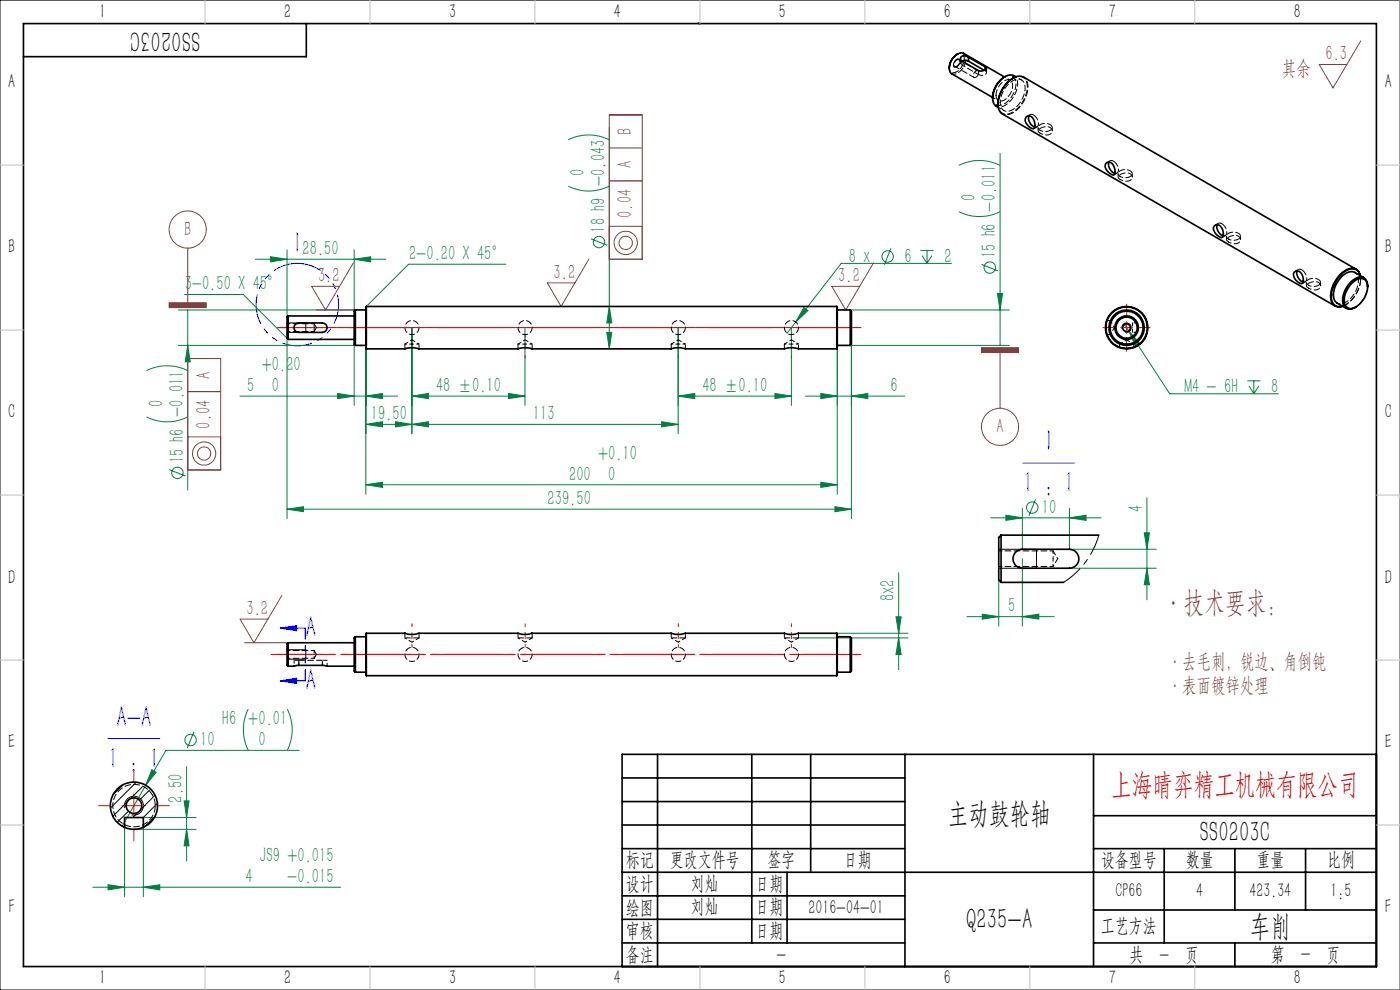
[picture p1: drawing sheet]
<svg xmlns="http://www.w3.org/2000/svg" width="297mm" height="210mm" viewBox="0 0 297 210" stroke-linecap="round" stroke-linejoin="round" font-family="sans-serif">
<g fill="none" stroke="#008040" stroke-width=".21">
<path d="M120.5 39.5a9.8 9.8 0 0 0 8.8 0M120.5 29.7a9.8 9.8 0 0 1 8.8 0M129.3 27.1v46.9M203.4 35.1a9.8 9.8 0 0 1 8.7 0M212.2 32.5v40.8M54.2 55h27.6M57.4 54.5l3.5 .5-3.5 .6zM60.9 53v14.3M75.1 55l3.5-.5v1.1zM75.1 53v13M107.3 56h-20.6l-9 9M125.3 50.7l3.5 1.3"/>
<path d="M189 52.7l-1.4 3.5M195.3 53.1h2.7M195.6 54.2l1.1 1.7M196.7 53.1v2.8M197.7 54.2l-1 1.7M201.9 55.9h-23.4l-11.5 14.8M203.4 44.9a9.8 9.8 0 0 0 8.7 0M208.2 56.1l3.5 1.4M31.1 78.6a9.8 9.8 0 0 1 8.7 0M37.8 65.7h37.6M37.8 73.3h37.6M39.2 62.5h12.4l9.3 9.2v38.3"/>
<path d="M39.8 73.3l.6 3.5h-1.1zM39.8 65.7v38.3M75.1 73v13M77.6 73.9v30.9M87.4 69.5v22.5M111.4 69.5v16.5M128.7 70.5h1.1l-.5 3.5zM129.3 65l.5 3.5h-1.1zM143.9 69.5v22.5M167.9 69.5v16.5M170.5 65.2l.9 .7-2.6 2.4zM177.6 73.9v30.9"/>
<path d="M180.4 65.7h33.7M180.4 73.3h33.7M180.6 73v37M211.6 62.3h1.1l-.5 3.4zM238.5 68.8l1 1.4M239.5 70.2l2.3 2.6-.9 .6zM239.5 70.2l8.6 13.3h23.1M31.1 88.5a9.8 9.8 0 0 0 8.7 0M35.9 99.6l3.5 1.4M50.9 84h33.4M71.6 83.5l3.5 .5-3.5 .6zM77.6 84l3.5-.5v1.1z"/>
<path d="M77.6 90l3.5-.5v1zM83.9 89.5l3.5 .5-3.5 .5zM87.4 90l3.5-.5v1zM87.4 84l3.5-.5v1.1zM87.4 84h24M107.9 83.5l3.5 .5-3.5 .6zM140.4 89.5l3.5 .5-3.5 .5zM143.9 84l3.5-.5v1.1zM143.9 84h24M143.9 90h-66.3M164.4 83.5l3.5 .5-3.5 .6zM170.9 84h21"/>
<path d="M174.1 83.5l3.5 .5-3.5 .6zM180.6 84l3.5-.5v1.1zM264.6 80.8h2.8M265 81.9l1 1.6M266 80.8v2.7M267.1 81.9l-1.1 1.6M60.9 108l3.5-.5v1zM60.9 108h119.7M77.6 102.8l3.5-.5v1.1zM77.6 102.8h100M174.1 102.3l3.5 .5-3.5 .6zM177.1 107.5l3.5 .5-3.5 .5z"/>
<path d="M210.1 109.8h23.5M213.4 109.3l3.5 .5-3.5 .6zM216.9 107.8v8.7M216.9 118.5v14.3M219.7 105.9l-1.4 3.5M226.9 109.8l3.5-.5v1.1zM226.9 107.8v8.7h18.4M242.7 113h1.1l-.5 3.5zM243.3 105.6v21.6M169.4 135.3h23.2M177.5 134.3h15.1M190.1 130.8h1.1l-.6 3.5z"/>
<path d="M190.6 121.5v20.6M190.6 135.3l.6 3.5h-1.1zM205.1 130.8h18.5M208.4 130.3l3.5 .5-3.5 .5zM211.9 123v9.8M216.9 130.8l3.5-.5v1zM226.9 120.5h18.4M243.3 120.5l.5 3.5h-1.1zM41.1 155.2l-1.4 3.5M52.7 150.4a9.8 9.8 0 0 0 0 8.7M61 150.4a9.8 9.8 0 0 1 0 8.7M63.5 159.2h-28.3l-4.3 7.4"/>
<path d="M26.4 175.5v14.7M28.4 175.9h13.2M30.4 173.4h11.2M30.4 175.5v14.7M30.9 166.6l-5 8.7M32.2 163.3l.9 .5-2.2 2.8zM39.1 169.9h1l-.5 3.5zM39.6 175.9l.5 3.5h-1zM39.6 162.6v20M19.7 188.2h52.6M22.9 187.7l3.5 .5-3.5 .6zM30.4 188.2l3.5-.5v1.1z"/>
<circle cx="127.1" cy="51.3" r="1.22"/>
<circle cx="188.3" cy="54.4" r="1.2"/>
<circle cx="210" cy="56.8" r="1.21"/>
<circle cx="37.6" cy="100.3" r="1.22"/>
<circle cx="219" cy="107.7" r="1.22"/>
<circle cx="40.4" cy="157" r="1.22"/>
</g>
<g fill="none" stroke="#804040" stroke-width=".21">
<path d="M288.7 8.7l-5.9 10-2.9-5h5.8M129.3 38.4h6.9M129.3 31.4h6.9M129.3 24.4h6.9v30.6h-6.9zM39.8 52.6v11.6M75 55.8l-5.9 9.9-3-5h5.9M124.9 55l-5.9 10-2.9-5h5.9M129.3 48h6.9M185.3 55.8l-5.9 9.9-2.9-5h5.9M35.9 64.2h7.8v1.1h-7.8zM39.8 76.1h7v23.6h-7zM67.1 65.7h8.3"/>
<path d="M208.2 73.8h7.9v1h-7.9zM212.2 74.8v11.8M39.8 83.1h7M39.8 92.7h7M51.9 136.3h9.2M59.8 126.3l-5.9 10-3-5h5.9"/>
<circle cx="39.8" cy="48.7" r="3.9"/>
<circle cx="132.7" cy="51.5" r="2.47"/>
<circle cx="132.7" cy="51.5" r="1.41"/>
<circle cx="43.3" cy="96.2" r="1.41"/>
<circle cx="43.3" cy="96.2" r="2.47"/>
<circle cx="212.2" cy="90.5" r="3.9"/>
</g>
<path d="M217 98.2h11M59.4 133.2l3.5-.5v1.1zM59.4 133.2h5.4M22.9 156.7h11M59.4 144.4l3.5-.5v1.1zM59.4 144.4h5.4" fill="none" stroke="#00f" stroke-width=".21"/>
<path d="M63.1 55.9a8.7 8.7 0 0 0-7.7 12.8 8.7 8.7 0 0 0 15 .8 8.7 8.7 0 0 0-6.5-13.6h-.8" fill="none" stroke="#00f" stroke-width=".21" stroke-dasharray="6.3 1.3 1.3 1.3 1.3 1.3" stroke-dashoffset="1.1" stroke-linecap="butt"/>
<path d="M0 0h297v210h-297zM202.7 12.8a.57 .57 0 0 1 .8-.2 .57 .57 0 0 1 .1 .9l-.3 .4a.56 .56 0 0 1-.7 .4 .56 .56 0 0 1-.3-.8zM60.9 68.5h4v2h-4M238 69.8a1.01 1.01 0 0 1 .9-1.3 1.01 1.01 0 0 1 1.1 1.1 1.01 1.01 0 0 1-1.3 .9M211.9 116.5h8v4h-8M60.9 137.8h4v2h-4M26.5 171.4a2 2 0 0 1 1.8-2.5 2 2 0 0 1 2.1 2.2 2 2 0 0 1-2.5 1.8" fill="none" stroke="#000" stroke-width=".21"/>
<path d="M59 69.5h121.2" fill="none" stroke="#f00" stroke-width=".21" stroke-dasharray="15.2 1.3 1.3 1.3" stroke-dashoffset="4.1"/>
<path d="M177.5 69.5h.1M180.4 69.5h-2.8M180.4 69.5h2.2" fill="none" stroke="#f00" stroke-width=".21" stroke-dasharray="15.2 1.3 1.3 1.3"/>
<path d="M177.5 69.5h-118.6" fill="none" stroke="#f00" stroke-width=".21" stroke-dasharray="15.2 1.3 1.3 1.3" stroke-dashoffset="5.4"/>
<path d="M87.4 76v-5M111.4 76v-5M143.9 76v-5M167.9 76v-5M87.4 132.3v5M111.4 137.3v-5M143.9 137.3v-5M167.9 137.3v-5" fill="none" stroke="#f00" stroke-width=".21" stroke-dasharray="15.2 1.3 1.3 1.3" stroke-dashoffset="14.6"/>
<path d="M178.5 138.8h-121" fill="none" stroke="#f00" stroke-width=".21" stroke-dasharray="15.2 1.3 1.3 1.3" stroke-dashoffset="4.3"/>
<path d="M58.9 138.8h123.7" fill="none" stroke="#f00" stroke-width=".21" stroke-dasharray="15.2 1.3 1.3 1.3" stroke-dashoffset="2.9"/>
<path d="M64.8 133.2v11.2" fill="none" stroke="#00f" stroke-width=".21" stroke-dasharray="6.3 1.3 1.3 1.3 1.3 1.3" stroke-dashoffset="3.9"/>
<g fill="none" stroke="#000" stroke-width=".35">
<path d="M5 5h287v200h-287zM65 5v7h-60M148.1 4.9l.4 .1M132 165h60M132 175h60M132 170h60M139.5 160v45M159.5 160v40M172 160v25M192 160v45M232 160v45M232 173h60"/>
<path d="M292 160h-160v45M132 185h160M132 180h60M132 190h60M132 195h60M167 185v15M232 180h60M232 193h60M247 180v20M262 180v13M277 180v13M132 200h60"/>
<path d="M232 200h60M262 200v5"/>
</g>
<g fill="none" stroke="#c0c0c0" stroke-width=".21">
<path d="M43.5 0v5M78.5 0v5M113.5 0v5M148.5 0v5M183.5 0v5M218.5 0v5M253.5 0v5M297 0v210M0 35h5M292 35h5M0 70h5M292 70h5"/>
<path d="M0 105h5M292 105h5M0 140h5M292 140h5M0 175h5M292 175h5M43.5 205v5M78.5 205v5M113.5 205v5M148.5 205v5M183.5 205v5M218.5 205v5"/>
<path d="M253.5 205v5"/>
</g>
<path d="M297 105l-.1 .6" fill="none" stroke="#c0c0c0" stroke-width=".35"/>
<path d="M234 69.5h2.5M237.7 69.5h2.5M239 64.5v2.5M239 68.3v2.5M239 72v2.5M241.5 69.5h2.5M20.9 170.9h2.5M25.9 170.9h5M28.4 163.4v2.5M28.4 168.4v5M28.4 175.9v2.5M33.4 170.9h2.5" fill="none" stroke="#f00" stroke-width=".21"/>
<path d="M59.4 133.2l3.5-.5v1.1zM59.4 144.4l3.5-.5v1.1z" fill="#00f"/>
<g fill="#008040">
<path d="M170.5 65.2l-1.7 3.1 2.6-2.4zM32.2 163.3l-1.3 3.3 2.2-2.8zM239.5 70.2l1.4 3.2 .9-.6z"/>
<path d="M174.1 83.5l3.5 .5-3.5 .6zM180.6 84l3.5-.5v1.1zM22.9 187.7l3.5 .5-3.5 .6zM30.4 188.2l3.5-.5v1.1z"/>
<path d="M57.4 54.5l3.5 .5-3.5 .6zM75.1 55l3.5-.5v1.1zM60.9 108l3.5-.5v1zM177.1 107.5l3.5 .5-3.5 .5z"/>
<path d="M143.9 84l3.5-.5v1.1zM164.4 83.5l3.5 .5-3.5 .6z"/>
<path d="M87.4 90l3.5-.5v1zM140.4 89.5l3.5 .5-3.5 .5z"/>
<path d="M213.4 109.3l3.5 .5-3.5 .6zM226.9 109.8l3.5-.5v1.1z"/>
<path d="M77.6 84l3.5-.5v1.1zM71.6 83.5l3.5 .5-3.5 .6zM174.1 102.3l3.5 .5-3.5 .6zM77.6 102.8l3.5-.5v1.1zM83.9 89.5l3.5 .5-3.5 .5zM77.6 90l3.5-.5v1zM107.9 83.5l3.5 .5-3.5 .6zM87.4 84l3.5-.5v1.1zM216.9 130.8l3.5-.5v1zM208.4 130.3l3.5 .5-3.5 .5z"/>
<path d="M190.1 130.8h1.1l-.6 3.5zM190.6 135.3l.6 3.5h-1.1z"/>
<path d="M211.6 62.3h1.1l-.5 3.4zM39.8 73.3l.6 3.5h-1.1zM129.3 65l.5 3.5h-1.1zM128.7 70.5h1.1l-.5 3.5zM39.1 169.9h1l-.5 3.5zM39.6 175.9l.5 3.5h-1zM242.7 113h1.1l-.5 3.5zM243.3 120.5l.5 3.5h-1.1z"/>
</g>
<path d="M208.2 73.8h7.9v1h-7.9zM35.9 64.2h7.8v1.1h-7.8z" fill="#804040"/>
<g fill="none" stroke="#000" stroke-width=".35">
<path d="M201.4 14.5a1.18 1.18 0 0 0 .5 1.2l8.7 5M201.4 14.5a3.5 3.5 0 0 1 2.5-3.3l.5 .1 8.7 5M203.2 11.5a3.5 3.5 0 0 0-1.8 3M204 13l.8-.2 .7 .2M205.5 12.1a.97 .97 0 0 0-1-.3 .97 .97 0 0 0-.7 .8l.2 .3 3.6 2.1a1.4 1.4 0 0 0 1.7-.6l-.3-.2M205.5 12.1l3.5 2.1M205.5 13l3.3 1.9M205.5 12.1v.9M209 14.2v.6M213.2 16.3a5.3 5.3 0 0 0-2.6 4.5M214.9 16.6a7 7 0 0 0-3.2 5.5M215.5 16.3a2.25 2.25 0 0 0-3.1 .6l-.8 1-.6 1.1-.4 1.8"/>
<path d="M210.6 20.8a1.88 1.88 0 0 0 1.2 2M211.7 22.1a2.33 2.33 0 0 0 .9 2.1l70.6 40.7M211.7 22.1a6.7 6.7 0 0 1 4-5.8l.4-.2 1 .3 70.6 40.7M217.6 24.9a1.08 1.08 0 0 1 1.2-.2 1.08 1.08 0 0 1 .6 1 1.22 1.22 0 0 1-.2 1.6 2.27 2.27 0 0 1-1.7-2zM218.3 24.6a2.1 2.1 0 0 0 1.3 2.4M234.6 34.7a1.1 1.1 0 0 1 1.2-.2 1.1 1.1 0 0 1 .6 1.1 1.24 1.24 0 0 1-.2 1.5l-.6-.2a1.78 1.78 0 0 1-1-2.2zM235.2 34.4a2.1 2.1 0 0 0 1.3 2.4M257.6 47.9a.94 .94 0 0 1 1.6 .5l.2 .4a1.37 1.37 0 0 1-.2 1.6l-.6-.2a1.78 1.78 0 0 1-1-2.3zM258.2 47.7a2.1 2.1 0 0 0 1.3 2.4M274.6 57.7a1.11 1.11 0 0 1 1.1-.1 1.11 1.11 0 0 1 .7 1 1.35 1.35 0 0 1-.2 1.6l-.6-.2a1.78 1.78 0 0 1-1-2.3zM275.2 57.4a2.05 2.05 0 0 0 1.3 2.5M288.5 58.4a1.76 1.76 0 0 0-2.9-1 6.6 6.6 0 0 0-3.1 6.3 1.66 1.66 0 0 0 2.3 1.2"/>
<path d="M288.6 58.5a1.8 1.8 0 0 0-2.9-1.3 6.5 6.5 0 0 0-3.3 6.7 1.77 1.77 0 0 0 2.4 1.1M289.3 58.9l-1.9-1.1a2.65 2.65 0 0 0-3.1 1.3 4.6 4.6 0 0 0-1.1 4.8l.4 .4 2 1.1M61.1 67l-.2 .3v4.4l.2 .3M61.1 67v5M61.1 72h14M61.1 67h14M62.6 68.9l.8-.4h5a1.01 1.01 0 0 1 1 1 1.01 1.01 0 0 1-1 1h-5a1 1 0 0 1-.9-.6 1 1 0 0 1 .1-1zM75.4 65.7v7.6M75.4 65.7l-.3 .3v7l.3 .3M75.4 73.3h2.2M75.4 65.7h2.2M77.7 65v9"/>
<path d="M77.7 74h8.2a4.5 4.5 0 0 1 3 0h21a4.6 4.6 0 0 1 3 0h29.5a4.6 4.6 0 0 1 3 0h21a4.5 4.5 0 0 1 3 0h8.1M77.7 65h99.8M177.5 65v9M177.6 73.3h2.8M177.6 65.7h2.8M180.4 65.7v7.6M180.4 65.7l.2 .3v7l-.2 .3M286.8 60a2.05 2.05 0 0 1 2.9-.5 4.1 4.1 0 0 1-1 4.8 2.6 2.6 0 0 1-2.7 1.1 2.06 2.06 0 0 1-.7-2.6l.7-1.7zM290.1 60.8a1.68 1.68 0 0 0-.7-1.8 1.68 1.68 0 0 0-2.1 .2 5.2 5.2 0 0 0-2.2 5.7 1.74 1.74 0 0 0 2.6 .2M212.4 113.5l-.5 .5v8a1.33 1.33 0 0 0 .5 1.5M212.4 113.5v10M212.4 113.5h20.7"/>
<path d="M215.4 117.2l.5-.4 1-.3h10a2.01 2.01 0 0 1 2 2 2.01 2.01 0 0 1-2 2h-10a2.01 2.01 0 0 1-1.8-1.1 2.01 2.01 0 0 1 .3-2.2zM61.1 136.3v5M61.1 136.3l-.2 .3v4.5l.2 .2M61.1 136.3h14M75.4 135.1v7.5M75.4 135.1l-.3 .2v7l.3 .3M75.4 135.1h2.2M77.7 134.3v9M77.7 134.3h8.2a4.6 4.6 0 0 0 3 0h21a4.5 4.5 0 0 0 3 0h29.5a4.6 4.6 0 0 0 3 0h21a4.6 4.6 0 0 0 3 0h8.1M177.5 134.3v9M177.6 135.1h2.8M180.4 135.1v7.5"/>
<path d="M180.4 135.1l.2 .2v7l-.2 .3M212.4 123.5h13.2M61.1 141.3h1.3l.8-.2 11.9 .2M75.4 142.6h2.2M77.7 143.3h99.8M177.6 142.6h2.8M26.4 175.5a5 5 0 0 1-1.9-7.7 5 5 0 0 1 7.9 0 5 5 0 0 1-2 7.7M26.4 175.5h.1a5.2 5.2 0 0 0 3.9 0M26.4 175.5v-2.1h4v2.1"/>
<circle cx="239" cy="69.5" r="4.4"/>
<circle cx="239" cy="69.5" r="3.7"/>
<circle cx="239" cy="69.5" r=".82"/>
<circle cx="239" cy="69.5" r="4.5"/>
<circle cx="239" cy="69.5" r="2.49"/>
<circle cx="239" cy="69.5" r="3.5"/>
<circle cx="239" cy="69.5" r="2.24"/>
<circle cx="28.4" cy="170.9" r="1.65"/>
</g>
<g fill="none" stroke="#000" stroke-width=".21" stroke-dasharray="1.3 .6">
<path d="M209 15l-.2-.1M209 14.8v.2M288.7 59.2v-.1M85.9 74l.3-.1M109.9 74l.3-.1M142.4 74l.2-.1M166.4 74l.3-.1M285.5 64.7v-.1M87.4 134.6h-.1M111.4 134.6h-.1M143.9 134.6h-.1M167.9 134.6h-.1"/>
<path d="M68.4 140.1h-5"/>
</g>
<path d="M87.4 73h-1.5M88.9 73h-1.5M111.4 73h-1.5M112.9 73h-1.5M143.9 73h-1.5M145.4 73h-1.5M167.9 73h-1.5M169.4 73h-1.5M223.4 118.5v-1.6M66.6 139.6v-1.6M223.4 120.2v-1.7" fill="none" stroke="#000" stroke-width=".21" stroke-dasharray="1.3 .6" stroke-dashoffset=".8"/>
<g fill="none" stroke="#000" stroke-width=".21" stroke-dasharray="1.3 .6" stroke-dashoffset=".4">
<path d="M203 11.5a1 1 0 0 1 1.2 0 1 1 0 0 1 .4 1.2 3.2 3.2 0 0 1-2.2 2.7 .93 .93 0 0 1-1-1.1M204 12.9v.9M207.6 15v.8M214.8 16.6a1.87 1.87 0 0 1 2.1-.3 1.87 1.87 0 0 1 1 1.8 6.3 6.3 0 0 1-4.2 6.1 1.82 1.82 0 0 1-2-2.2M218.5 24.3l-.6 .4M219.4 27.3l.6-.4M220.2 27v.8M223.2 27.8v-.8M235.5 34.1l-.6 .4M236.4 37.1l.6-.4M237.2 36.8v.8M240.2 37.6v-.8"/>
<path d="M258.5 47.4l-.7 .3M259.3 50.3l.7-.3M260.2 50.1v.7M263.2 50.8v-.7M275.4 57.2l-.6 .3M277.1 59.9v.7M288.7 59.2l-.1-.8M66.6 69.5v-.8M66.6 70.3v-.8M234.8 71h.7M235.5 68h-.7M237.5 73v.7"/>
<path d="M240.5 73.7v-.7M276.3 60.1l.6-.3M280.1 60.6v-.7"/>
</g>
<g fill="none" stroke="#000" stroke-width=".21" stroke-dasharray="1.3 .6" stroke-dashoffset=".7">
<path d="M214.3 17l-1.2-.7M216.7 17l-1.2-.7M210.6 20.6l1.2 .7M211.4 22.5a2.87 2.87 0 0 0 3.3-1.5 4.6 4.6 0 0 0 .9-4.4l-.5-.6M211.8 22.8l1.2 .7M212.2 21.7a5.4 5.4 0 0 1 3.7-4.9 1.63 1.63 0 0 1 1.6 2.2 5.5 5.5 0 0 1-3.5 4.6 1.54 1.54 0 0 1-1.8-1.9M212.7 24.1a3 3 0 0 0 3.5-1.2 6.3 6.3 0 0 0 1.7-5.6l-.7-1M220.7 28.3l-.5-.5a1.83 1.83 0 0 1 2.4-.8 .89 .89 0 0 1 .6 1.1 .89 .89 0 0 1-1.2 .5l-1.3-.3M220.7 27.7a.68 .68 0 0 1-.5-.8 .68 .68 0 0 1 .6-.6 1.67 1.67 0 0 1 2.4 .8 1.86 1.86 0 0 1-2.5 .6M237.6 38.1l-.4-.5a1.83 1.83 0 0 1 2.4-.9 .89 .89 0 0 1 .6 1.2 .89 .89 0 0 1-1.2 .5l-1.4-.3M237.6 37.4a.68 .68 0 0 1-.4-.7 .68 .68 0 0 1 .6-.6 1.67 1.67 0 0 1 2.4 .8 1.86 1.86 0 0 1-2.6 .5M260.6 51.3l-.4-.4a1.83 1.83 0 0 1 2.4-.9 .89 .89 0 0 1 .5 1.1 .89 .89 0 0 1-1.1 .6l-1.4-.4"/>
<path d="M260.6 50.7a.68 .68 0 0 1-.4-.7 .68 .68 0 0 1 .6-.6 1.67 1.67 0 0 1 2.4 .8 1.86 1.86 0 0 1-2.6 .5M287.4 57.8a2.99 2.99 0 0 1 .3 3.8 4.4 4.4 0 0 1-3.4 2.8l-.6-.1M87.4 71a1.5 1.5 0 0 1-1.4-2.1 1.5 1.5 0 0 1 2.5-.4 1.5 1.5 0 0 1-.7 2.4l-.4 .1M111.4 71a1.5 1.5 0 0 1-1.4-2.1 1.5 1.5 0 0 1 2.5-.4 1.5 1.5 0 0 1-.7 2.4l-.4 .1M143.9 71a1.5 1.5 0 0 1-1.4-2.1 1.5 1.5 0 0 1 2.5-.4 1.5 1.5 0 0 1-.7 2.4l-.4 .1M167.9 71a1.5 1.5 0 0 1-1.4-2.1 1.5 1.5 0 0 1 2.5-.4 1.5 1.5 0 0 1-.7 2.4l-.4 .1M277.6 61.1l-.4-.4a1.83 1.83 0 0 1 2.3-.9 .89 .89 0 0 1 .6 1.1 .89 .89 0 0 1-1.1 .6l-1.4-.4M277.6 60.5a.68 .68 0 0 1-.4-.7 .68 .68 0 0 1 .5-.6 1.67 1.67 0 0 1 2.4 .8 1.86 1.86 0 0 1-2.5 .5M290.1 60.6a5.9 5.9 0 0 1-2.6 4.6M87.4 140.3a1.5 1.5 0 0 1-1.4-2.1 1.5 1.5 0 0 1 2.5-.4 1.5 1.5 0 0 1-.7 2.5h-.4M111.4 140.3a1.5 1.5 0 0 1-1.4-2.1 1.5 1.5 0 0 1 2.5-.4 1.5 1.5 0 0 1-.7 2.5h-.4M143.9 140.3a1.5 1.5 0 0 1-1.4-2.1 1.5 1.5 0 0 1 2.5-.4 1.5 1.5 0 0 1-.7 2.5h-.4"/>
<path d="M167.9 140.3a1.5 1.5 0 0 1-1.4-2.1 1.5 1.5 0 0 1 2.5-.4 1.5 1.5 0 0 1-.7 2.5h-.4"/>
</g>
<g fill="none" stroke="#000" stroke-width=".21" stroke-dasharray="1.3 .6" stroke-dashoffset=".5">
<path d="M203 12.7h.4a.95 .95 0 0 1-.8 1.4 .98 .98 0 0 1 .4-1.4M203.8 12.4v1M204 13.8l3.6 2M204.1 12.9a.44 .44 0 0 0-.3 .4 .44 .44 0 0 0 .2 .5M207.1 15h.4a.95 .95 0 0 1-.9 1.4 .98 .98 0 0 1 .5-1.4M209.3 15.4v-.9M66.6 70.3l.5-.8M67.1 69.5l-.5-.8M85.9 73v1M88.9 74v-1M109.9 73v1M112.9 74v-1"/>
<path d="M142.4 73v1M145.4 74v-1M166.4 73v1M169.4 74v-1M241.3 68.5h-1M241.3 70.5h-1M66.6 139.6l.5-.8M67.1 138.8l-.5-.8M85.9 134.3v1M88.9 135.3v-1M109.9 134.3v1M112.9 135.3v-1"/>
<path d="M142.4 134.3v1M145.4 135.3v-1M166.4 134.3v1M169.4 135.3v-1M63.4 141.1v-1M63.4 140.1h-1M68.4 141.1v-1M69.4 140.1h-1"/>
</g>
<g fill="none" stroke="#000" stroke-width=".21" stroke-dasharray="1.3 .6" stroke-dashoffset=".9">
<path d="M87.4 72.1l-1.5 .9M88.9 73l-1.5-.9M111.4 72.1l-1.5 .9M112.9 73l-1.5-.9M143.9 72.1l-1.5 .9M145.4 73l-1.5-.9M167.9 72.1l-1.5 .9M169.4 73l-1.5-.9M235.5 71l.9-1.5M236.4 69.5l-.9-1.5M239 72.1l-1.5 .9M240.5 73l-1.5-.9"/>
<path d="M85.9 135.3l1.5 .9M87.4 136.2l1.5-.9M109.9 135.3l1.5 .9M111.4 136.2l1.5-.9M142.4 135.3l1.5 .9M143.9 136.2l1.5-.9M166.4 135.3l1.5 .9M167.9 136.2l1.5-.9"/>
</g>
<g fill="none" stroke="#000" stroke-width=".21" stroke-dasharray="1.3 .6" stroke-dashoffset=".6">
<path d="M219.3 24.4a.63 .63 0 0 0-1 .2M236.2 34.2a.63 .63 0 0 0-.9 .2M259.2 47.5a.63 .63 0 0 0-1 .1M276.2 57.2a.63 .63 0 0 0-1 .2M60.9 70.3h5.7M66.6 68.7h-5.7M240.3 68.5v2M223.4 116.9h-11.5M60.9 139.6h5.7M66.6 138h-5.7M211.9 120.2h11.5M62.4 140.1v1.2"/>
<path d="M69.4 141.3v-1.2"/>
</g>
<path d="M213.1 16.3a1.55 1.55 0 0 1 1.9-.1 1.55 1.55 0 0 1 .5 1.8 4.9 4.9 0 0 1-3.5 4.4 1.48 1.48 0 0 1-1.4-1.8M211.3 20.2a3.5 3.5 0 0 1 2.5-3.3 1.23 1.23 0 0 1 1 1.7 3.4 3.4 0 0 1-2.5 2.9 1.04 1.04 0 0 1-1-1.3M235.5 71v-3M240.5 73h-3M85.9 135.3h3M109.9 135.3h3M142.4 135.3h3M166.4 135.3h3" fill="none" stroke="#000" stroke-width=".21" stroke-dasharray="1.3 .6" stroke-dashoffset=".1"/>
<path d="M26.1 166.5l-2.1 2.1M27 170.1l-3 3M27.1 172.3l-2.2 2.1M28.9 165.9l-5.5 5.5M29.2 172.4l-1 1M30.1 167l-2.5 2.5M31.7 167.6l-1.9 1.9M31.9 167.4h.1M32.8 173.2l-2.1 2.2M32.9 168.7l-3.1 3M33.4 170.4l-3 3" fill="none" stroke="#000" stroke-width=".21"/>
<path d="M288.7 59.1a6.8 6.8 0 0 1-3.9 5.8M32.9 170.9a4.5 4.5 0 0 1-6.6 3.9 4.5 4.5 0 0 1-.3-7.7 4.5 4.5 0 0 1 6.9 3.5v.3" fill="none" stroke="#000" stroke-width=".21" stroke-dasharray="1.3 .6" stroke-dashoffset="-.2"/>
<path d="M201.9 15.6a2.3 2.3 0 0 0 2.6-1.7 2.11 2.11 0 0 0-.1-2.6M207.6 15.8l1 .2a.6 .6 0 0 0 .6-.8l-.2-.2M288.6 58.5l.1 .6" fill="none" stroke="#000" stroke-width=".21" stroke-dasharray="1.3 .6" stroke-dashoffset=".3"/>
<path d="M219.6 27a.8 .8 0 0 0 .7-.5 .8 .8 0 0 0-.1-.8l-.4-.8-.5-.5M236.5 36.8a.8 .8 0 0 0 .8-.5 .8 .8 0 0 0-.1-.8l-.4-.8-.6-.5M259.5 50a.8 .8 0 0 0 .8-.4 .8 .8 0 0 0-.1-.9l-.4-.7-.6-.5M276.5 59.8a.8 .8 0 0 0 .7-.4 .8 .8 0 0 0-.1-.9l-.4-.7-.5-.6M284.8 64.9a6.5 6.5 0 0 0 3.9-5.7" fill="none" stroke="#000" stroke-width=".21" stroke-dasharray="1.3 .6" stroke-dashoffset="-.1"/>
<path d="M202.6 14.1l4 2.3M207.5 15l-4.1-2.3" fill="none" stroke="#000" stroke-width=".21" stroke-dasharray="1.3 .6" stroke-dashoffset=".2"/>
<path d="M224.4 118.5l-1-1.6M223.4 120.2l1-1.7" fill="none" stroke="#000" stroke-width=".21" stroke-dasharray="1.3 .6" stroke-dashoffset="1"/>
<path d="M225.7 123.5l2.5-1.9 2.1-2.4 1.7-2.8 1.1-2.9" fill="none" stroke="#000" stroke-width=".21" stroke-dasharray="6.3 1.3 1.3 1.3" stroke-dashoffset="1.9"/>
<g font-size="6.3">
<text x="42.4" y="6.5" transform="rotate(-180 42.4 6.5)">SS0203C</text>
<text x="201.1" y="174.5">主动鼓轮轴</text>
<text x="254.6" y="178.5">SS0203C</text>
<text x="205" y="197">Q235-A</text>
<text x="265.1" y="198.5">车削</text>
</g>
<g font-size="6.3" fill="#00f">
<text x="62.8" y="53.6">I</text>
<text x="222.2" y="95.8">I</text>
<text x="217" y="104.4">1 : 1</text>
<text x="64.9" y="135.2">A</text>
<text x="64.9" y="146.3">A</text>
<text x="24.7" y="154.2">A-A</text>
<text x="23" y="162.8">1 : 1</text>
</g>
<text font-size="6.3" fill="#804040" x="246.8" y="129.7">·技术要求：</text>
<text font-size="6.3" fill="#f00" x="235.8" y="168.5">上海晴弈精工机械有限公司</text>
<g font-size="4.4" fill="#804040">
<text x="272" y="16">其余</text>
<text x="281.2" y="12.8">6.3</text>
<text x="134.1" y="28.6" transform="rotate(-90 134.1 28.6)">B</text>
<text x="134.1" y="35.6" transform="rotate(-90 134.1 35.6)">A</text>
<text x="134.1" y="46.2" transform="rotate(-90 134.1 46.2)">0.04</text>
<text x="39.1" y="50">B</text>
<text x="67.5" y="59.9">3.2</text>
<text x="117.4" y="59.1">3.2</text>
<text x="177.8" y="59.9">3.2</text>
<text x="44.6" y="80.3" transform="rotate(-90 44.6 80.3)">A</text>
<text x="44.6" y="90.9" transform="rotate(-90 44.6 90.9)">0.04</text>
<text x="211.4" y="91.8">A</text>
<text x="52.3" y="130.4">3.2</text>
<text x="247.8" y="141.8">·去毛刺，锐边、角倒钝</text>
<text x="247.8" y="146.7">·表面镀锌处理</text>
</g>
<g font-size="4.4" fill="#008040">
<text x="124" y="37.3" transform="rotate(-90 124 37.3)">0</text>
<text x="206.9" y="42.7" transform="rotate(-90 206.9 42.7)">0</text>
<text x="128.4" y="49.3" transform="rotate(-90 128.4 49.3)">18 h9 -0.043</text>
<text x="64.2" y="54.1">28.50</text>
<text x="86.8" y="55.1">2-0.20 X 45°</text>
<text x="180.1" y="55.7">8 x</text>
<text x="191.9" y="55.7">6</text>
<text x="200.3" y="55.7">2</text>
<text x="211.3" y="54.7" transform="rotate(-90 211.3 54.7)">15 h6 -0.011</text>
<text x="39.2" y="61.6">3-0.50 X 45°</text>
<text x="52.5" y="83.1">5</text>
<text x="55.5" y="78.7">+0.20</text>
<text x="57.7" y="83.1">0</text>
<text x="92.5" y="83.1">48 ±0.10</text>
<text x="149" y="83.1">48 ±0.10</text>
<text x="188.9" y="83.1">6</text>
<text x="251.3" y="83.4">M4 - 6H</text>
<text x="269.7" y="83.4">8</text>
<text x="34.6" y="86.3" transform="rotate(-90 34.6 86.3)">0</text>
<text x="78.7" y="89.1">19.50</text>
<text x="113.1" y="89.1">113</text>
<text x="39" y="98.3" transform="rotate(-90 39 98.3)">15 h6 -0.011</text>
<text x="120.7" y="101.9">200</text>
<text x="126.9" y="97.6">+0.10</text>
<text x="129" y="101.9">0</text>
<text x="116.2" y="107.1">239.50</text>
<text x="221" y="108.9">10</text>
<text x="242.4" y="108.6" transform="rotate(-90 242.4 108.6)">4</text>
<text x="189.8" y="127.6" transform="rotate(-90 189.8 127.6)">8x2</text>
<text x="213.8" y="129.9">5</text>
<text x="47.1" y="153.9">H6 +0.01</text>
<text x="42.5" y="158.3">10</text>
<text x="54.8" y="158.2">0</text>
<text x="38.7" y="170.3" transform="rotate(-90 38.7 170.3)">2.50</text>
<text x="55.1" y="182.9">JS9 +0.015</text>
<text x="52.1" y="187.3">4</text>
<text x="61" y="187.3">-0.015</text>
</g>
<g font-size="4.2">
<text x="21" y="3.8">1</text>
<text x="60.3" y="3.8">2</text>
<text x="95.3" y="3.8">3</text>
<text x="130.3" y="3.8">4</text>
<text x="165.3" y="3.8">5</text>
<text x="200.3" y="3.8">6</text>
<text x="235.3" y="3.8">7</text>
<text x="274.5" y="3.8">8</text>
<text x="1.8" y="18.8">A</text>
<text x="293.8" y="18.8">A</text>
<text x="1.8" y="53.7">B</text>
<text x="293.8" y="53.8">B</text>
<text x="1.8" y="88.7">C</text>
<text x="293.8" y="88.8">C</text>
<text x="1.8" y="123.8">D</text>
<text x="293.8" y="123.8">D</text>
<text x="1.8" y="158.8">E</text>
<text x="293.8" y="158.8">E</text>
<text x="132.8" y="183.8">标记</text>
<text x="142.1" y="183.8">更改文件号</text>
<text x="162.8" y="183.7">签字</text>
<text x="179" y="183.8">日期</text>
<text x="233.6" y="183.8">设备型号</text>
<text x="251.5" y="183.8">数量</text>
<text x="266.5" y="183.8">重量</text>
<text x="281.5" y="183.8">比例</text>
<text x="132.8" y="188.8">设计</text>
<text x="146.5" y="188.8">刘灿</text>
<text x="160.3" y="188.8">日期</text>
<text x="236.7" y="190.3">CP66</text>
<text x="253.8" y="190.3">4</text>
<text x="265.1" y="190.3">423.34</text>
<text x="282.3" y="190.3">1:5</text>
<text x="1.8" y="193.8">F</text>
<text x="132.8" y="193.8">绘图</text>
<text x="146.5" y="193.8">刘灿</text>
<text x="160.3" y="193.8">日期</text>
<text x="171.5" y="193.8">2016-04-01</text>
<text x="233.6" y="197.8">工艺方法</text>
<text x="293.8" y="193.8">F</text>
<text x="132.8" y="198.8">审核</text>
<text x="132.8" y="203.8">备注</text>
<text x="160.3" y="198.8">日期</text>
<text x="164.7" y="203.8">-</text>
<text x="239.6" y="203.8">共</text>
<text x="246" y="203.8">-</text>
<text x="251.4" y="203.8">页</text>
<text x="269.6" y="203.8">第</text>
<text x="276" y="203.7">-</text>
<text x="281.4" y="203.8">页</text>
<text x="21" y="208.8">1</text>
<text x="60.3" y="208.8">2</text>
<text x="95.3" y="208.8">3</text>
<text x="130.3" y="208.7">4</text>
<text x="165.3" y="208.8">5</text>
<text x="200.3" y="208.8">6</text>
<text x="235.3" y="208.8">7</text>
<text x="274.5" y="208.8">8</text>
</g>
</svg>
